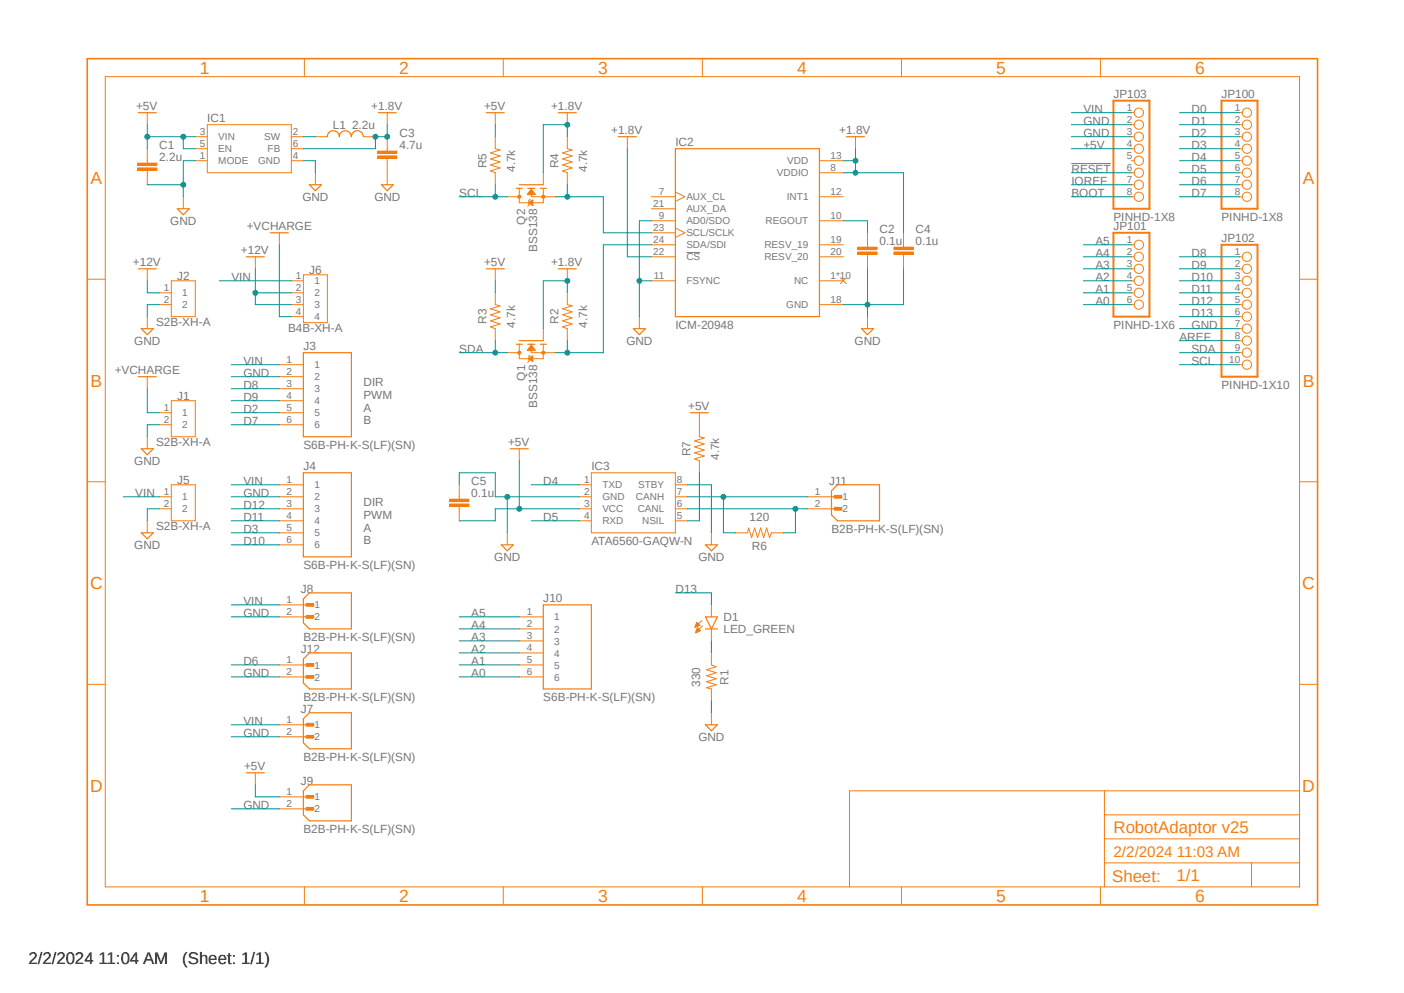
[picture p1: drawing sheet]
<svg xmlns="http://www.w3.org/2000/svg" width="297mm" height="210mm" viewBox="0 0 297 210" stroke-linecap="round" stroke-linejoin="round" font-family="sans-serif">
<path d="M17.9 12.1l261.2 179.8M279.1 12.1l-261.2 179.8" fill="none" stroke="#fff" stroke-width=".21"/>
<path d="M226.7 34.6h8.3M145.2 53.4h2.9" fill="none" stroke="#757575" stroke-width=".21"/>
<g fill="none" stroke="#f57c10" stroke-width=".21">
<path d="M22.3 16.2h252.6v171.4h-252.6zM64.4 12.4v3.8M106.5 12.4v3.8M148.6 12.4v3.8M190.7 12.4v3.8M232.8 12.4v3.8M41.3 28.9h2.6M41.3 31.5h2.6M41.3 34h2.6M43.9 26.4h17.7v10.1h-17.7zM61.6 28.9h2.6M61.6 31.5h2.6"/>
<path d="M61.6 34h2.6M66.7 28.9h2.6M76.9 28.9h2.5M239.4 23.8h.5M239.4 26.4h.5M239.4 28.9h.5M239.4 31.5h.5M239.4 34h.5M239.4 36.5h.5M239.4 39.1h.5M262.2 23.8h.6M262.2 26.4h.6"/>
<path d="M262.2 28.9h.6M262.2 31.5h.6M262.2 34h.6M262.2 36.5h.6M262.2 39.1h.6M18.5 59.1h3.8M239.4 41.6h.5M239.4 51.8h.5M239.4 54.3h.5M239.4 56.9h.5M239.4 59.4h.5M262.2 41.6h.6"/>
<path d="M262.2 54.3h.6M262.2 56.9h.6M262.2 59.4h.6M274.9 59.1h3.8M239.4 61.9h.5M239.4 64.4h.5M262.2 61.9h.6M262.2 64.4h.6M262.2 67h.6M262.2 69.5h.6M262.2 72.1h.6M262.2 74.6h.6"/>
<path d="M262.2 77.1h.6M18.5 101.9h3.8M274.9 101.9h3.8M18.5 144.7h3.8M274.9 144.7h3.8M233.6 167.3v20.3M233.6 177.4h41.3M233.6 172.3h41.3M274.9 167.3h-95.2v20.3M64.4 187.6v3.8M106.5 187.6v3.8M148.6 187.6v3.8"/>
<path d="M190.7 187.6v3.8M232.8 187.6v3.8M233.6 182.5h41.3M264.8 182.5v5.1"/>
<circle cx="240.9" cy="23.8" r=".98"/>
<circle cx="240.9" cy="28.9" r=".98"/>
<circle cx="240.9" cy="31.5" r=".98"/>
<circle cx="240.9" cy="36.5" r=".98"/>
<circle cx="240.9" cy="34" r=".98"/>
<circle cx="240.9" cy="39.1" r=".98"/>
<circle cx="240.9" cy="26.4" r=".98"/>
<circle cx="263.8" cy="34" r=".98"/>
<circle cx="263.8" cy="23.8" r=".98"/>
<circle cx="263.8" cy="36.5" r=".98"/>
<circle cx="263.8" cy="39.1" r=".98"/>
<circle cx="263.8" cy="31.5" r=".98"/>
<circle cx="263.8" cy="28.9" r=".98"/>
<circle cx="263.8" cy="26.4" r=".98"/>
<circle cx="240.9" cy="41.6" r=".98"/>
<circle cx="240.9" cy="56.9" r=".98"/>
<circle cx="240.9" cy="51.8" r=".98"/>
<circle cx="240.9" cy="59.4" r=".98"/>
<circle cx="240.9" cy="54.3" r=".98"/>
<circle cx="263.8" cy="59.4" r=".98"/>
<circle cx="263.8" cy="41.6" r=".98"/>
<circle cx="263.8" cy="54.3" r=".98"/>
<circle cx="263.8" cy="56.9" r=".98"/>
<circle cx="240.9" cy="64.4" r=".98"/>
<circle cx="240.9" cy="61.9" r=".98"/>
<circle cx="263.8" cy="61.9" r=".98"/>
<circle cx="263.8" cy="64.4" r=".98"/>
<circle cx="263.8" cy="67" r=".98"/>
<circle cx="263.8" cy="69.5" r=".98"/>
<circle cx="263.8" cy="72.1" r=".98"/>
<circle cx="263.8" cy="74.6" r=".98"/>
<circle cx="263.8" cy="77.1" r=".98"/>
</g>
<path d="M18.5 12.4h260.2v179h-260.2z" fill="none" stroke="#f57c10" stroke-width=".34"/>
<path d="M235.5 21.3h7.7v22.9h-7.7zM258.4 21.3h7.6v22.9h-7.6zM235.5 49.2h7.7v17.8h-7.7zM258.4 51.8h7.6v27.9h-7.6z" fill="none" stroke="#f57c10" stroke-width=".42"/>
<path d="M69.3 28.9a1.27 1.27 0 0 1 1.2-1.3 1.27 1.27 0 0 1 1.3 1.3 1.27 1.27 0 0 1 1.3-1.3 1.27 1.27 0 0 1 1.2 1.3 1.27 1.27 0 0 1 1.3-1.3 1.27 1.27 0 0 1 1.3 1.3" fill="none" stroke="#f57c10" stroke-width=".25"/>
<path d="M29.1 35.5h4.1v.5h-4.1z" fill-rule="evenodd" fill="#f57c10"/>
<path d="M29.1 35.5h4.1v.5h-4.1z" fill="none" stroke="#f57c10" stroke-width=".21"/>
<path d="M29.1 34.5h4.1v.5h-4.1z" fill-rule="evenodd" fill="#f57c10"/>
<path d="M29.1 34.5h4.1v.5h-4.1zM31.2 31.5v3M31.2 36v3.1" fill="none" stroke="#f57c10" stroke-width=".21"/>
<path d="M79.9 33h4v.5h-4z" fill-rule="evenodd" fill="#f57c10"/>
<path d="M79.9 33h4v.5h-4z" fill="none" stroke="#f57c10" stroke-width=".21"/>
<path d="M79.9 32h4v.5h-4z" fill-rule="evenodd" fill="#f57c10"/>
<g fill="none" stroke="#f57c10" stroke-width=".21">
<path d="M31.2 23.8v2.6M66.7 36.5v2.6M79.9 32h4v.5h-4zM81.9 28.9v3.1M81.9 33.5v5.6M31.2 56.9v2.5M36.2 59.4h5.1v7.6h-5.1zM38.8 41.6v2.6M54 54.3v2.6M59.1 49.2v2.6M61.6 59.4h2.6M64.2 58.1h5.1v10.1h-5.1z"/>
<path d="M31.2 67v2.5M31.2 79.7v2.5M33.7 61.9h2.5M33.7 64.4h2.5M61.6 61.9h2.6M61.6 64.4h2.6M61.6 67h2.6M31.2 92.4v2.5M33.7 87.3h2.5M33.7 89.8h2.5M36.2 84.8h5.1v7.6h-5.1zM31.2 110.2v2.5"/>
<path d="M33.7 105.1h2.5M33.7 107.6h2.5M36.2 102.5h5.1v7.7h-5.1zM59.1 102.5h5.1M59.1 105.1h5.1M59.1 107.6h5.1M59.1 110.2h5.1M59.1 112.7h5.1M59.1 115.2h5.1"/>
</g>
<g fill="none" stroke="#f57c10" stroke-width=".25">
<path d="M29.3 23.8h3.8M65.4 39.1h2.6l-1.3 1.2zM80.7 39.1h2.5l-1.3 1.2zM29.3 56.9h3.8M37.5 44.2h2.5l-1.2 1.2zM52.1 54.3h3.8M57.2 49.2h3.8M29.3 79.7h3.8M29.9 69.5h2.5l-1.2 1.3zM29.9 94.9h2.5l-1.2 1.3zM64.2 100h10.1v17.8h-10.1zM29.9 112.7h2.5l-1.2 1.3z"/>
<path d="M64.2 126.7l1.2-1.3h8.9v7.6h-8.9l-1.2-1.3zM64.2 127.9h1.9M64.2 130.5h1.9"/>
</g>
<path d="M64.8 127.6h1.6v.6h-1.6z" fill-rule="evenodd" fill="#f57c10"/>
<path d="M64.8 127.6h1.6v.6h-1.6z" fill="none" stroke="#f57c10" stroke-width=".21"/>
<path d="M64.8 130.2h1.6v.6h-1.6z" fill-rule="evenodd" fill="#f57c10"/>
<path d="M59.1 127.9h5.1M59.1 130.5h5.1M64.8 130.2h1.6v.6h-1.6z" fill="none" stroke="#f57c10" stroke-width=".21"/>
<path d="M64.2 139.4l1.2-1.3h8.9v7.6h-8.9l-1.2-1.3zM64.2 140.6h1.9M64.2 143.2h1.9" fill="none" stroke="#f57c10" stroke-width=".25"/>
<path d="M64.8 140.3h1.6v.6h-1.6z" fill-rule="evenodd" fill="#f57c10"/>
<path d="M64.8 140.3h1.6v.6h-1.6z" fill="none" stroke="#f57c10" stroke-width=".21"/>
<path d="M64.8 142.9h1.6v.6h-1.6z" fill-rule="evenodd" fill="#f57c10"/>
<g fill="none" stroke="#f57c10" stroke-width=".21">
<path d="M81.9 23.8v2.6M173.4 36.5h5M173.4 34h5M181 28.9v2.6M137.8 59.4h5.1M137.8 41.6h5.1M137.8 46.7h5.1M137.8 51.8h5.1M137.8 54.3h5.1M137.8 44.2h5.1M137.8 49.2h5.1M142.9 48.2l2 1-2 1"/>
<path d="M142.9 40.6l2 1-2 1M173.4 59.4h5M173.4 41.6h5M173.4 46.7h5M173.4 51.8h5M173.4 54.3h5M177.8 58.8l1.2 1.2M179 58.8l-1.2 1.2M173.4 64.4h5M59.1 140.6h5.1M59.1 143.2h5.1M64.8 142.9h1.6v.6h-1.6z"/>
</g>
<path d="M80.1 23.8h3.7M142.9 31.5h30.5v35.5h-30.5zM179.1 28.9h3.8" fill="none" stroke="#f57c10" stroke-width=".25"/>
<path d="M181.5 53.3h4v.5h-4z" fill-rule="evenodd" fill="#f57c10"/>
<path d="M181.5 53.3h4v.5h-4z" fill="none" stroke="#f57c10" stroke-width=".21"/>
<path d="M181.5 52.3h4v.5h-4z" fill-rule="evenodd" fill="#f57c10"/>
<path d="M181.5 52.3h4v.5h-4zM183.5 49.2v3.1M183.5 53.8v3.1M183.5 67v2.5" fill="none" stroke="#f57c10" stroke-width=".21"/>
<path d="M182.2 69.5h2.6l-1.3 1.3z" fill="none" stroke="#f57c10" stroke-width=".25"/>
<path d="M189.1 53.3h4.1v.5h-4.1z" fill-rule="evenodd" fill="#f57c10"/>
<path d="M189.1 53.3h4.1v.5h-4.1z" fill="none" stroke="#f57c10" stroke-width=".21"/>
<path d="M189.1 52.3h4.1v.5h-4.1z" fill-rule="evenodd" fill="#f57c10"/>
<path d="M109.9 39.8v3.1h5v-3.1M112.4 39.8v1.8h2.5M112.1 42.1l-.2 .3v1l-.3 .2M189.1 52.3h4.1v.5h-4.1zM191.1 49.2v3.1M191.1 53.8v3.1M135.3 67v2.5" fill="none" stroke="#f57c10" stroke-width=".21"/>
<path d="M109.2 39.8h1.3M109.9 39.1h5M111.6 39.8h1.6M114.3 39.8h1.3M134 69.5h2.5l-1.2 1.3z" fill="none" stroke="#f57c10" stroke-width=".25"/>
<circle cx="114.9" cy="41.6" r=".33" fill="#f57c10"/>
<circle cx="114.9" cy="41.6" r=".33" fill="none" stroke="#f57c10" stroke-width=".21"/>
<circle cx="109.9" cy="41.6" r=".33" fill="#f57c10"/>
<circle cx="109.9" cy="41.6" r=".33" fill="none" stroke="#f57c10" stroke-width=".21"/>
<path d="M111.8 42.9l.9-.6v1.1z" fill-rule="evenodd" fill="#f57c10"/>
<path d="M111.8 42.9l.9-.6v1.1z" fill="none" stroke="#f57c10" stroke-width=".21"/>
<path d="M112.4 40l.8 1.2h-1.6z" fill-rule="evenodd" fill="#f57c10"/>
<path d="M104.8 28.9v2.6l1 .2-2 .6 2 .7-2 .6 2 .6-2 .7 2 .6-2 .7 1 .3v2.6M104.8 23.8v2.6M112.4 40l.8 1.2h-1.6zM114.9 36.5v2.6M120 28.9v2.6l1 .2-2 .6 2 .7-2 .6 2 .6-2 .7 2 .6-2 .7 1 .3v2.6M120 23.8v2.6M107.3 41.6h2.6M114.9 41.6h2.6M109.9 72.8v3.1h5v-3.1M112.1 75.1l-.2 .3v1l-.3 .2M112.4 72.8v1.8h2.5" fill="none" stroke="#f57c10" stroke-width=".21"/>
<path d="M102.9 23.8h3.8M118.1 23.8h3.8M109.2 72.8h1.3M109.9 72.1h5M111.6 72.8h1.6M114.3 72.8h1.3" fill="none" stroke="#f57c10" stroke-width=".25"/>
<circle cx="114.9" cy="74.6" r=".33" fill="#f57c10"/>
<circle cx="114.9" cy="74.6" r=".33" fill="none" stroke="#f57c10" stroke-width=".21"/>
<circle cx="109.9" cy="74.6" r=".33" fill="#f57c10"/>
<circle cx="109.9" cy="74.6" r=".33" fill="none" stroke="#f57c10" stroke-width=".21"/>
<path d="M111.8 75.9l.9-.6v1.1z" fill-rule="evenodd" fill="#f57c10"/>
<path d="M111.8 75.9l.9-.6v1.1z" fill="none" stroke="#f57c10" stroke-width=".21"/>
<path d="M112.4 72.9l.8 1.3h-1.6z" fill-rule="evenodd" fill="#f57c10"/>
<g fill="none" stroke="#f57c10" stroke-width=".21">
<path d="M104.8 56.9v2.5M120 56.9v2.5M104.8 61.9v2.5l1 .3-2 .6 2 .7-2 .6 2 .6-2 .7 2 .6-2 .6 1 .4v2.6M107.3 74.6h2.6M112.4 72.9l.8 1.3h-1.6zM114.9 74.6h2.6M114.9 69.5v2.6M120 61.9v2.5l1 .3-2 .6 2 .7-2 .6 2 .6-2 .7 2 .6-2 .6 1 .4v2.6M125.1 100h17.8v12.7h-17.8zM122.6 102.5h2.5M122.6 105.1h2.5M122.6 107.6h2.5"/>
<path d="M122.6 110.2h2.5M142.9 102.5h2.5M142.9 105.1h2.5M142.9 107.6h2.5M142.9 110.2h2.5"/>
</g>
<path d="M102.9 56.9h3.8M118.1 56.9h3.8" fill="none" stroke="#f57c10" stroke-width=".25"/>
<path d="M95.1 106.6h4.1v.5h-4.1z" fill-rule="evenodd" fill="#f57c10"/>
<path d="M95.1 106.6h4.1v.5h-4.1z" fill="none" stroke="#f57c10" stroke-width=".21"/>
<path d="M95.1 105.6h4.1v.5h-4.1z" fill-rule="evenodd" fill="#f57c10"/>
<path d="M109.9 94.9v2.6M148 87.3v5.1l1 .2-2.1 .7 2.1 .6-2.1 .6 2.1 .7-2.1 .6 2.1 .6-2.1 .7 1.1 .4v2.5M95.1 105.6h4.1v.5h-4.1zM97.2 102.5v3.1M97.2 107.1v3.1M107.3 112.7v2.5M150.5 112.7v2.5" fill="none" stroke="#f57c10" stroke-width=".21"/>
<path d="M107.9 94.9h3.9M146 87.3h3.9M106 115.2h2.6l-1.3 1.3zM149.2 115.2h2.6l-1.3 1.3zM175.9 105.1h1.9M175.9 107.6h1.9M177.2 102.5h8.9v7.7h-8.9l-1.3-1.3v-5.1z" fill="none" stroke="#f57c10" stroke-width=".25"/>
<path d="M176.5 104.8h1.6v.6h-1.6z" fill-rule="evenodd" fill="#f57c10"/>
<path d="M176.5 104.8h1.6v.6h-1.6z" fill="none" stroke="#f57c10" stroke-width=".21"/>
<path d="M176.5 107.3h1.6v.6h-1.6z" fill-rule="evenodd" fill="#f57c10"/>
<path d="M155.6 112.7h2.5l.3-1 .6 2 .6-2 .7 2 .6-2 .6 2 .7-2 .6 2 .4-1h2.5M170.8 105.1h5.1M170.8 107.6h5.1M176.5 107.3h1.6v.6h-1.6z" fill="none" stroke="#f57c10" stroke-width=".21"/>
<path d="M64.2 153.3h1.9M64.2 155.8h1.9M64.2 152l1.2-1.3h8.9v7.7h-8.9l-1.2-1.3z" fill="none" stroke="#f57c10" stroke-width=".25"/>
<path d="M64.8 153h1.6v.6h-1.6z" fill-rule="evenodd" fill="#f57c10"/>
<path d="M64.8 153h1.6v.6h-1.6z" fill="none" stroke="#f57c10" stroke-width=".21"/>
<path d="M64.8 155.5h1.6v.6h-1.6z" fill-rule="evenodd" fill="#f57c10"/>
<path d="M59.1 153.3h5.1M59.1 155.8h5.1M64.8 155.5h1.6v.6h-1.6z" fill="none" stroke="#f57c10" stroke-width=".21"/>
<path d="M64.2 168.5h1.9M64.2 171.1h1.9M64.2 167.3l1.2-1.3h8.9v7.6h-8.9l-1.2-1.3z" fill="none" stroke="#f57c10" stroke-width=".25"/>
<path d="M64.8 168.2h1.6v.6h-1.6z" fill-rule="evenodd" fill="#f57c10"/>
<path d="M64.8 168.2h1.6v.6h-1.6z" fill="none" stroke="#f57c10" stroke-width=".21"/>
<path d="M64.8 170.8h1.6v.6h-1.6z" fill-rule="evenodd" fill="#f57c10"/>
<g fill="none" stroke="#f57c10" stroke-width=".21">
<path d="M59.1 77.1h5.1M59.1 79.7h5.1M59.1 82.2h5.1M59.1 84.8h5.1M59.1 87.3h5.1M59.1 89.8h5.1M109.9 130.5h5M109.9 133h5M109.9 135.6h5M109.9 138.1h5M148.5 131.2l-1.4 1.4M148.6 132.4l-1.4 1.4"/>
<path d="M150.5 127.9v2.6M150.5 133v2.6M109.9 140.6h5M109.9 143.2h5M54 163.4v2.6M59.1 168.5h5.1M59.1 171.1h5.1M64.8 170.8h1.6v.6h-1.6z"/>
</g>
<path d="M64.2 74.6h10.1v17.8h-10.1zM114.9 127.9h10.2v17.8h-10.2zM149.2 130.5h2.6l-1.3 2.5zM149.2 133h2.6M52.1 163.4h3.8" fill="none" stroke="#f57c10" stroke-width=".25"/>
<path d="M147.4 131.6l.7 .6-1 .5-.1-.1z" fill-rule="evenodd" fill="#f57c10"/>
<path d="M147.4 131.6l.7 .6-1 .5-.1-.1z" fill="none" stroke="#f57c10" stroke-width=".21"/>
<path d="M147.5 132.8l.7 .6-1 .5-.1-.1z" fill-rule="evenodd" fill="#f57c10"/>
<path d="M132.7 28.9v2.6M147.5 132.8l.7 .6-1 .5-.1-.1zM150.5 138.1v2.5l1 .4-2 .6 2 .7-2 .6 2 .7-2 .6 2 .6-2 .7 1 .2v2.6M150.5 150.7v2.6" fill="none" stroke="#f57c10" stroke-width=".21"/>
<path d="M130.8 28.9h3.8M149.2 153.3h2.6l-1.3 1.3z" fill="none" stroke="#f57c10" stroke-width=".25"/>
<g fill="none" stroke="#009292" stroke-width=".21">
<path d="M31.2 39.1h7.6M41.3 34h-2.5v7.6M226.7 26.4h12.7M226.7 28.9h12.7M249.5 39.1h12.7M249.5 36.5h12.7M249.5 34h12.7M249.5 31.5h12.7M249.5 26.4h12.7M249.5 23.8h12.7M249.5 41.6h12.7M249.5 54.3h12.7"/>
<path d="M249.5 56.9h12.7M249.5 59.4h12.7M249.5 61.9h12.7M249.5 64.4h12.7M249.5 67h12.7M249.5 69.5h12.7M48.9 89.8h10.2M48.9 82.2h10.2M48.9 84.8h10.2M48.9 110.2h10.2M48.9 112.7h10.2M48.9 115.2h10.2"/>
<path d="M48.9 107.6h10.2M112.4 110.2h10.2M112.4 102.5h10.2M142.9 125.4h7.6v2.5M48.9 140.6h10.2"/>
</g>
<circle cx="38.8" cy="39.1" r=".51" fill="#009292"/>
<g fill="none" stroke="#009292" stroke-width=".21">
<path d="M64.2 34h2.5v2.5M183.5 56.9v10.1M33.7 64.4h-2.5v2.6M48.9 79.7h10.2M178.4 64.4h5.1M33.7 89.8h-2.5v2.6M33.7 107.6h-2.5v2.6M48.9 105.1h10.2M48.9 130.5h10.2M48.9 143.2h10.2"/>
<circle cx="38.8" cy="39.1" r=".51"/>
</g>
<circle cx="183.5" cy="64.4" r=".51" fill="#009292"/>
<g fill="none" stroke="#009292" stroke-width=".21">
<path d="M135.3 59.4h2.5M137.8 46.7h-2.5v20.3M191.1 56.9v7.5h-7.6"/>
<circle cx="183.5" cy="64.4" r=".51"/>
</g>
<circle cx="135.3" cy="59.4" r=".51" fill="#009292"/>
<g fill="none" stroke="#009292" stroke-width=".21">
<path d="M97.2 102.5v-2.5h7.6v5.1h17.8M107.3 105.1v7.6"/>
<circle cx="135.3" cy="59.4" r=".51"/>
</g>
<circle cx="107.3" cy="105.1" r=".51" fill="#009292"/>
<g fill="none" stroke="#009292" stroke-width=".21">
<path d="M97.2 74.6h10.1M104.8 72.1v2.5M249.5 72.1h12.7M249.5 74.6h12.7M145.4 102.5h5.1v10.2M48.9 155.8h10.2M150.5 148.3v2.4M48.9 171.1h10.2"/>
<circle cx="107.3" cy="105.1" r=".51"/>
</g>
<circle cx="104.8" cy="74.6" r=".51" fill="#009292"/>
<g fill="none" stroke="#009292" stroke-width=".21">
<path d="M104.8 39.1v2.5M97.2 41.6h10.1M249.5 77.1h12.7"/>
<circle cx="104.8" cy="74.6" r=".51"/>
</g>
<circle cx="104.8" cy="41.6" r=".51" fill="#009292"/>
<g fill="none" stroke="#009292" stroke-width=".21">
<path d="M31.2 28.9h10.1M31.2 26.4v5.1M38.8 28.9v2.6h2.5M226.7 23.8h12.7M226.7 36.5h12.7M226.7 39.1h12.7M249.5 28.9h12.7M46.4 59.4h15.2M226.7 41.6h12.7M229.2 51.8h10.2M229.2 54.3h10.2M229.2 56.9h10.2"/>
<path d="M229.2 59.4h10.2M48.9 77.1h10.2M229.2 61.9h10.2M229.2 64.4h10.2M48.9 87.3h10.2M26.1 105.1h7.6M48.9 102.5h10.2M48.9 127.9h10.2M97.2 130.5h12.7M97.2 133h12.7M97.2 135.6h12.7M97.2 138.1h12.7"/>
<path d="M48.9 153.3h10.2M97.2 140.6h12.7M97.2 143.2h12.7"/>
<circle cx="104.8" cy="41.6" r=".51"/>
</g>
<circle cx="31.2" cy="28.9" r=".51" fill="#009292"/>
<circle cx="31.2" cy="28.9" r=".51" fill="none" stroke="#009292" stroke-width=".21"/>
<circle cx="38.8" cy="28.9" r=".51" fill="#009292"/>
<g fill="none" stroke="#009292" stroke-width=".21">
<path d="M104.8 26.4v2.5M226.7 31.5h12.7M104.8 59.4v2.5M109.9 97.5v10.1M122.6 107.6h-17.8v2.6h-7.6"/>
<circle cx="38.8" cy="28.9" r=".51"/>
</g>
<circle cx="109.9" cy="107.6" r=".51" fill="#009292"/>
<g fill="none" stroke="#009292" stroke-width=".21">
<path d="M64.2 28.9h2.5M31.2 59.4v2.5h2.5M54 56.9v7.5h7.6M54 61.9h7.6M54 166v2.5h5.1"/>
<circle cx="109.9" cy="107.6" r=".51"/>
</g>
<circle cx="54" cy="61.9" r=".51" fill="#009292"/>
<g fill="none" stroke="#009292" stroke-width=".21">
<path d="M81.9 26.4v2.5h-2.5v2.6h-15.2M59.1 51.8v15.2h2.5M31.2 82.2v5.1h2.5"/>
<circle cx="54" cy="61.9" r=".51"/>
</g>
<circle cx="79.4" cy="28.9" r=".51" fill="#009292"/>
<circle cx="79.4" cy="28.9" r=".51" fill="none" stroke="#009292" stroke-width=".21"/>
<circle cx="81.9" cy="28.9" r=".51" fill="#009292"/>
<g fill="none" stroke="#009292" stroke-width=".21">
<path d="M178.4 34h2.6M181 31.5v5h-2.6"/>
<circle cx="81.9" cy="28.9" r=".51"/>
</g>
<circle cx="181" cy="34" r=".51" fill="#009292"/>
<g fill="none" stroke="#009292" stroke-width=".21">
<path d="M181 36.5h10.1v12.7"/>
<circle cx="181" cy="34" r=".51"/>
</g>
<circle cx="181" cy="36.5" r=".51" fill="#009292"/>
<g fill="none" stroke="#009292" stroke-width=".21">
<path d="M120 28.9v-2.5h-5.1v10.1"/>
<circle cx="181" cy="36.5" r=".51"/>
</g>
<circle cx="120" cy="26.4" r=".51" fill="#009292"/>
<g fill="none" stroke="#009292" stroke-width=".21">
<path d="M120 61.9v-2.5h-5.1v10.1"/>
<circle cx="120" cy="26.4" r=".51"/>
</g>
<circle cx="120" cy="59.4" r=".51" fill="#009292"/>
<g fill="none" stroke="#009292" stroke-width=".21">
<path d="M120 39.1v2.5M132.7 31.5v22.8h5.1M117.5 41.6h10.1M178.4 46.7h5.1v2.5"/>
<circle cx="120" cy="59.4" r=".51"/>
</g>
<circle cx="120" cy="41.6" r=".51" fill="#009292"/>
<g fill="none" stroke="#009292" stroke-width=".21">
<path d="M127.6 41.6v7.6h10.2M117.5 74.6h10.1M120 72.1v2.5"/>
<circle cx="120" cy="41.6" r=".51"/>
</g>
<circle cx="120" cy="74.6" r=".51" fill="#009292"/>
<g fill="none" stroke="#009292" stroke-width=".21">
<path d="M137.8 51.8h-10.2v22.8M148 100v10.2h-2.6M145.4 105.1h25.4M153 105.1v7.6h2.6"/>
<circle cx="120" cy="74.6" r=".51"/>
</g>
<circle cx="153" cy="105.1" r=".51" fill="#009292"/>
<g fill="none" stroke="#009292" stroke-width=".21">
<path d="M145.4 107.6h25.4M168.3 107.6v5.1h-2.6"/>
<circle cx="153" cy="105.1" r=".51"/>
</g>
<circle cx="168.3" cy="107.6" r=".51" fill="#009292"/>
<g fill="none" stroke="#009292" stroke-width=".21">
<path d="M150.5 135.6v2.5"/>
<circle cx="168.3" cy="107.6" r=".51"/>
</g>
<g font-size="3.7" fill="#f57c10">
<text x="42.3" y="15.6">1</text>
<text x="84.4" y="15.6">2</text>
<text x="126.5" y="15.6">3</text>
<text x="168.6" y="15.6">4</text>
<text x="210.7" y="15.6">5</text>
<text x="252.9" y="15.6">6</text>
<text x="19.1" y="38.9">A</text>
<text x="275.6" y="38.9">A</text>
<text x="19.1" y="81.8">B</text>
<text x="275.6" y="81.8">B</text>
<text x="19" y="124.6">C</text>
<text x="275.5" y="124.6">C</text>
<text x="19" y="167.5">D</text>
<text x="275.5" y="167.5">D</text>
<text x="42.3" y="190.8">1</text>
<text x="84.4" y="190.8">2</text>
<text x="126.5" y="190.8">3</text>
<text x="168.6" y="190.8">4</text>
<text x="210.7" y="190.8">5</text>
<text x="252.9" y="190.8">6</text>
</g>
<g font-size="3.6" fill="#f57c10">
<text x="235.5" y="176.1">RobotAdaptor v25</text>
<text x="235.3" y="186.4">Sheet:</text>
<text x="248.9" y="186.3">1/1</text>
</g>
<g font-size="3.6">
<text x="6" y="203.9">2/2/2024 11:04 AM</text>
<text x="38.5" y="203.9">(Sheet: 1/1)</text>
</g>
<text font-size="3.2" fill="#f57c10" x="235.5" y="181.2">2/2/2024 11:03 AM</text>
<g font-size="2.5" fill="#757575">
<text x="28.8" y="23.3">+5V</text>
<text x="78.5" y="23.3">+1.8V</text>
<text x="102.4" y="23.3">+5V</text>
<text x="116.6" y="23.3">+1.8V</text>
<text x="229.2" y="23.8">VIN</text>
<text x="235.5" y="20.7">JP103</text>
<text x="252.1" y="23.8">D0</text>
<text x="258.4" y="20.7">JP100</text>
<text x="43.9" y="25.9">IC1</text>
<text x="70.4" y="27.3">L1</text>
<text x="74.5" y="27.3">2.2u</text>
<text x="84.5" y="28.9">C3</text>
<text x="129.3" y="28.4">+1.8V</text>
<text x="177.5" y="28.4">+1.8V</text>
<text x="229.2" y="26.4">GND</text>
<text x="229.2" y="28.9">GND</text>
<text x="252.1" y="26.4">D1</text>
<text x="252.1" y="28.9">D2</text>
<text x="33.7" y="34">2.2u</text>
<text x="33.7" y="31.5">C1</text>
<text x="84.5" y="31.5">4.7u</text>
<text x="102.9" y="35.6" transform="rotate(-90 102.9 35.6)">R5</text>
<text x="118.2" y="35.6" transform="rotate(-90 118.2 35.6)">R4</text>
<text x="142.9" y="30.8">IC2</text>
<text x="229.2" y="31.5">+5V</text>
<text x="252.1" y="34">D4</text>
<text x="252.1" y="31.5">D3</text>
<text x="97.2" y="41.6">SCL</text>
<text x="109" y="36.4" transform="rotate(-90 109 36.4)">4.7k</text>
<text x="124.2" y="36.4" transform="rotate(-90 124.2 36.4)">4.7k</text>
<text x="226.7" y="36.5">RESET</text>
<text x="226.7" y="39.1">IOREF</text>
<text x="226.7" y="41.6">BOOT</text>
<text x="252.1" y="41.6">D7</text>
<text x="252.1" y="39.1">D6</text>
<text x="252.1" y="36.5">D5</text>
<text x="36" y="47.6">GND</text>
<text x="64" y="42.5">GND</text>
<text x="79.2" y="42.5">GND</text>
<text x="111.1" y="47.5" transform="rotate(-90 111.1 47.5)">Q2</text>
<text x="235.5" y="46.7">PINHD-1X8</text>
<text x="258.4" y="46.7">PINHD-1X8</text>
<text x="51" y="53.8">+12V</text>
<text x="52.2" y="48.6">+VCHARGE</text>
<text x="113.7" y="53.3" transform="rotate(-90 113.7 53.3)">BSS138</text>
<text x="186.1" y="51.8">0.1u</text>
<text x="186.1" y="49.2">C2</text>
<text x="193.7" y="49.2">C4</text>
<text x="193.7" y="51.8">0.1u</text>
<text x="231.7" y="51.8">A5</text>
<text x="235.5" y="48.6">JP101</text>
<text x="258.4" y="51.1">JP102</text>
<text x="28.1" y="56.3">+12V</text>
<text x="37.5" y="59.1">J2</text>
<text x="48.9" y="59.4">VIN</text>
<text x="65.4" y="57.9">J6</text>
<text x="102.4" y="56.3">+5V</text>
<text x="116.6" y="56.3">+1.8V</text>
<text x="231.7" y="54.3">A4</text>
<text x="231.7" y="56.9">A3</text>
<text x="231.7" y="59.4">A2</text>
<text x="252.1" y="54.3">D8</text>
<text x="252.1" y="56.9">D9</text>
<text x="252.1" y="59.4">D10</text>
<text x="231.7" y="61.9">A1</text>
<text x="231.7" y="64.5">A0</text>
<text x="252.1" y="61.9">D11</text>
<text x="252.1" y="64.5">D12</text>
<text x="33" y="69">S2B-XH-A</text>
<text x="61" y="70.3">B4B-XH-A</text>
<text x="102.9" y="68.5" transform="rotate(-90 102.9 68.5)">R3</text>
<text x="109" y="69.3" transform="rotate(-90 109 69.3)">4.7k</text>
<text x="118.2" y="68.5" transform="rotate(-90 118.2 68.5)">R2</text>
<text x="124.2" y="69.3" transform="rotate(-90 124.2 69.3)">4.7k</text>
<text x="142.9" y="69.5">ICM-20948</text>
<text x="235.5" y="69.5">PINHD-1X6</text>
<text x="252.1" y="67">D13</text>
<text x="252.1" y="69.5">GND</text>
<text x="28.4" y="72.9">GND</text>
<text x="51.5" y="77.1">VIN</text>
<text x="64.2" y="74.1">J3</text>
<text x="97.2" y="74.6">SDA</text>
<text x="132.5" y="72.9">GND</text>
<text x="180.8" y="72.9">GND</text>
<text x="249.5" y="72.1">AREF</text>
<text x="252.1" y="74.6">SDA</text>
<text x="252.1" y="77.1">SCL</text>
<text x="24.3" y="79">+VCHARGE</text>
<text x="51.5" y="82.2">D8</text>
<text x="51.5" y="79.7">GND</text>
<text x="76.9" y="81.7">DIR</text>
<text x="111.1" y="80.5" transform="rotate(-90 111.1 80.5)">Q1</text>
<text x="258.4" y="82.2">PINHD-1X10</text>
<text x="37.5" y="84.5">J1</text>
<text x="51.5" y="89.8">D7</text>
<text x="51.5" y="84.8">D9</text>
<text x="51.5" y="87.3">D2</text>
<text x="76.9" y="84.4">PWM</text>
<text x="76.9" y="87">A</text>
<text x="76.9" y="89.7">B</text>
<text x="113.7" y="86.3" transform="rotate(-90 113.7 86.3)">BSS138</text>
<text x="145.6" y="86.8">+5V</text>
<text x="33" y="94.4">S2B-XH-A</text>
<text x="64.2" y="95">S6B-PH-K-S(LF)(SN)</text>
<text x="107.5" y="94.4">+5V</text>
<text x="28.4" y="98.3">GND</text>
<text x="64.2" y="99.5">J4</text>
<text x="125.1" y="99.5">IC3</text>
<text x="146.1" y="96.5" transform="rotate(-90 146.1 96.5)">R7</text>
<text x="152.1" y="97.3" transform="rotate(-90 152.1 97.3)">4.7k</text>
<text x="28.6" y="105.1">VIN</text>
<text x="37.5" y="102.3">J5</text>
<text x="51.5" y="107.6">D12</text>
<text x="51.5" y="105.1">GND</text>
<text x="51.5" y="102.5">VIN</text>
<text x="76.9" y="107.1">DIR</text>
<text x="99.7" y="105.1">0.1u</text>
<text x="99.7" y="102.5">C5</text>
<text x="114.9" y="102.5">D4</text>
<text x="175.4" y="102.5">J11</text>
<text x="33" y="112.2">S2B-XH-A</text>
<text x="51.5" y="112.7">D3</text>
<text x="51.5" y="110.2">D11</text>
<text x="76.9" y="109.8">PWM</text>
<text x="76.9" y="112.4">A</text>
<text x="114.9" y="110.2">D5</text>
<text x="158.6" y="110.3">120</text>
<text x="175.9" y="112.7">B2B-PH-K-S(LF)(SN)</text>
<text x="28.4" y="116.1">GND</text>
<text x="51.5" y="115.2">D10</text>
<text x="76.9" y="115.1">B</text>
<text x="104.6" y="118.7">GND</text>
<text x="125.1" y="115.2">ATA6560-GAQW-N</text>
<text x="147.7" y="118.7">GND</text>
<text x="159" y="116.3">R6</text>
<text x="63.7" y="125.4">J8</text>
<text x="64.2" y="120.3">S6B-PH-K-S(LF)(SN)</text>
<text x="142.9" y="125.4">D13</text>
<text x="51.5" y="130.5">GND</text>
<text x="51.5" y="127.9">VIN</text>
<text x="99.7" y="130.5">A5</text>
<text x="114.9" y="127.4">J10</text>
<text x="153" y="131.2">D1</text>
<text x="64.2" y="135.6">B2B-PH-K-S(LF)(SN)</text>
<text x="99.7" y="133">A4</text>
<text x="99.7" y="135.6">A3</text>
<text x="153" y="133.8">LED_GREEN</text>
<text x="51.5" y="140.6">D6</text>
<text x="51.5" y="143.2">GND</text>
<text x="63.7" y="138.1">J12</text>
<text x="99.7" y="138.1">A2</text>
<text x="99.7" y="140.6">A1</text>
<text x="99.7" y="143.2">A0</text>
<text x="64.2" y="148.3">B2B-PH-K-S(LF)(SN)</text>
<text x="114.9" y="148.3">S6B-PH-K-S(LF)(SN)</text>
<text x="148.1" y="145.2" transform="rotate(-90 148.1 145.2)">330</text>
<text x="154.1" y="144.8" transform="rotate(-90 154.1 144.8)">R1</text>
<text x="51.5" y="155.8">GND</text>
<text x="51.5" y="153.3">VIN</text>
<text x="63.7" y="150.8">J7</text>
<text x="64.2" y="160.9">B2B-PH-K-S(LF)(SN)</text>
<text x="147.7" y="156.7">GND</text>
<text x="51.6" y="162.9">+5V</text>
<text x="63.7" y="166">J9</text>
<text x="51.5" y="171.1">GND</text>
<text x="64.2" y="176.2">B2B-PH-K-S(LF)(SN)</text>
</g>
<g font-size="2.1" fill="#757575">
<text x="238.4" y="23.5">1</text>
<text x="261.2" y="23.5">1</text>
<text x="42.3" y="28.6">3</text>
<text x="46.2" y="29.7">VIN</text>
<text x="55.9" y="29.7">SW</text>
<text x="62" y="28.6">2</text>
<text x="238.4" y="26">2</text>
<text x="238.4" y="28.6">3</text>
<text x="261.2" y="26">2</text>
<text x="261.2" y="28.6">3</text>
<text x="42.3" y="31.1">5</text>
<text x="42.3" y="33.6">1</text>
<text x="46.2" y="32.2">EN</text>
<text x="46.2" y="34.8">MODE</text>
<text x="54.6" y="34.8">GND</text>
<text x="56.6" y="32.2">FB</text>
<text x="62" y="33.6">4</text>
<text x="62" y="31.1">6</text>
<text x="166.5" y="34.8">VDD</text>
<text x="175.7" y="33.6">13</text>
<text x="238.4" y="31.1">4</text>
<text x="238.4" y="33.6">5</text>
<text x="261.2" y="31.1">4</text>
<text x="261.2" y="33.6">5</text>
<text x="139.4" y="41.2">7</text>
<text x="164.3" y="37.3">VDDIO</text>
<text x="175.7" y="36.2">8</text>
<text x="175.7" y="41.2">12</text>
<text x="238.4" y="36.2">6</text>
<text x="238.4" y="38.7">7</text>
<text x="238.4" y="41.2">8</text>
<text x="261.2" y="36.2">6</text>
<text x="261.2" y="38.7">7</text>
<text x="261.2" y="41.2">8</text>
<text x="138.2" y="43.8">21</text>
<text x="139.4" y="46.3">9</text>
<text x="145.2" y="47.5">AD0/SDO</text>
<text x="145.2" y="44.9">AUX_DA</text>
<text x="145.2" y="42.4">AUX_CL</text>
<text x="162" y="47.5">REGOUT</text>
<text x="166.5" y="42.4">INT1</text>
<text x="175.7" y="46.3">10</text>
<text x="138.2" y="48.9">23</text>
<text x="138.2" y="53.9">22</text>
<text x="138.2" y="51.4">24</text>
<text x="145.2" y="50">SCL/SCLK</text>
<text x="145.2" y="52.5">SDA/SDI</text>
<text x="161.7" y="52.5">RESV_19</text>
<text x="175.7" y="51.4">19</text>
<text x="175.7" y="53.9">20</text>
<text x="238.4" y="51.4">1</text>
<text x="238.4" y="53.9">2</text>
<text x="261.2" y="53.9">1</text>
<text x="62.6" y="59">1</text>
<text x="138.3" y="59">11</text>
<text x="145.2" y="55.1">CS</text>
<text x="161.7" y="55.1">RESV_20</text>
<text x="175.7" y="59">1*10</text>
<text x="238.4" y="56.5">3</text>
<text x="238.4" y="59">4</text>
<text x="261.2" y="56.5">2</text>
<text x="261.2" y="59">3</text>
<text x="34.7" y="61.6">1</text>
<text x="34.7" y="64.1">2</text>
<text x="38.6" y="62.7">1</text>
<text x="38.6" y="65.2">2</text>
<text x="62.6" y="61.6">2</text>
<text x="62.6" y="64.1">3</text>
<text x="66.5" y="60.2">1</text>
<text x="66.5" y="62.7">2</text>
<text x="66.5" y="65.2">3</text>
<text x="145.2" y="60.2">FSYNC</text>
<text x="166.3" y="65.2">GND</text>
<text x="168" y="60.2">NC</text>
<text x="175.7" y="64.1">18</text>
<text x="238.4" y="61.6">5</text>
<text x="238.4" y="64.1">6</text>
<text x="261.2" y="61.6">4</text>
<text x="261.2" y="64.1">5</text>
<text x="62.6" y="66.6">4</text>
<text x="66.5" y="67.7">4</text>
<text x="261.2" y="66.6">6</text>
<text x="261.2" y="69.2">7</text>
<text x="261.2" y="71.7">8</text>
<text x="60.6" y="76.8">1</text>
<text x="66.5" y="77.9">1</text>
<text x="260.1" y="76.8">10</text>
<text x="261.2" y="74.3">9</text>
<text x="60.6" y="79.3">2</text>
<text x="60.6" y="81.9">3</text>
<text x="66.5" y="80.4">2</text>
<text x="66.5" y="83">3</text>
<text x="34.7" y="87">1</text>
<text x="34.7" y="89.5">2</text>
<text x="38.6" y="88.1">1</text>
<text x="60.6" y="84.4">4</text>
<text x="60.6" y="87">5</text>
<text x="60.6" y="89.5">6</text>
<text x="66.5" y="85.5">4</text>
<text x="66.5" y="88.1">5</text>
<text x="38.6" y="90.6">2</text>
<text x="66.5" y="90.6">6</text>
<text x="34.7" y="104.7">1</text>
<text x="34.7" y="107.3">2</text>
<text x="38.6" y="105.8">1</text>
<text x="60.6" y="102.2">1</text>
<text x="60.6" y="104.7">2</text>
<text x="60.6" y="107.3">3</text>
<text x="66.5" y="103.3">1</text>
<text x="66.5" y="105.8">2</text>
<text x="123.6" y="102.2">1</text>
<text x="123.6" y="104.7">2</text>
<text x="123.6" y="107.3">3</text>
<text x="127.4" y="103.3">TXD</text>
<text x="127.4" y="105.8">GND</text>
<text x="134.5" y="105.8">CANH</text>
<text x="135" y="103.3">STBY</text>
<text x="143.2" y="107.3">6</text>
<text x="143.2" y="104.7">7</text>
<text x="143.2" y="102.2">8</text>
<text x="172.4" y="104.7">1</text>
<text x="172.4" y="107.3">2</text>
<text x="178.2" y="105.8">1</text>
<text x="38.6" y="108.4">2</text>
<text x="60.6" y="109.8">4</text>
<text x="60.6" y="112.4">5</text>
<text x="66.5" y="108.4">3</text>
<text x="66.5" y="110.9">4</text>
<text x="66.5" y="113.5">5</text>
<text x="123.6" y="109.8">4</text>
<text x="127.4" y="108.4">VCC</text>
<text x="127.4" y="110.9">RXD</text>
<text x="134.9" y="108.4">CANL</text>
<text x="135.8" y="110.9">NSIL</text>
<text x="143.2" y="109.8">5</text>
<text x="178.2" y="108.4">2</text>
<text x="60.6" y="114.9">6</text>
<text x="66.5" y="116">6</text>
<text x="60.6" y="127.6">1</text>
<text x="60.6" y="130.1">2</text>
<text x="66.5" y="128.7">1</text>
<text x="66.5" y="131.2">2</text>
<text x="111.4" y="130.1">1</text>
<text x="117.3" y="131.2">1</text>
<text x="111.4" y="132.6">2</text>
<text x="111.4" y="135.2">3</text>
<text x="111.4" y="137.7">4</text>
<text x="117.3" y="133.8">2</text>
<text x="117.3" y="136.3">3</text>
<text x="60.6" y="140.3">1</text>
<text x="60.6" y="142.8">2</text>
<text x="66.5" y="141.4">1</text>
<text x="66.5" y="143.9">2</text>
<text x="111.4" y="140.3">5</text>
<text x="111.4" y="142.8">6</text>
<text x="117.3" y="138.9">4</text>
<text x="117.3" y="141.4">5</text>
<text x="117.3" y="143.9">6</text>
<text x="60.6" y="153">1</text>
<text x="60.6" y="155.5">2</text>
<text x="66.5" y="154.1">1</text>
<text x="66.5" y="156.6">2</text>
<text x="60.6" y="168.2">1</text>
<text x="60.6" y="170.7">2</text>
<text x="66.5" y="169.3">1</text>
<text x="66.5" y="171.8">2</text>
</g>
</svg>
